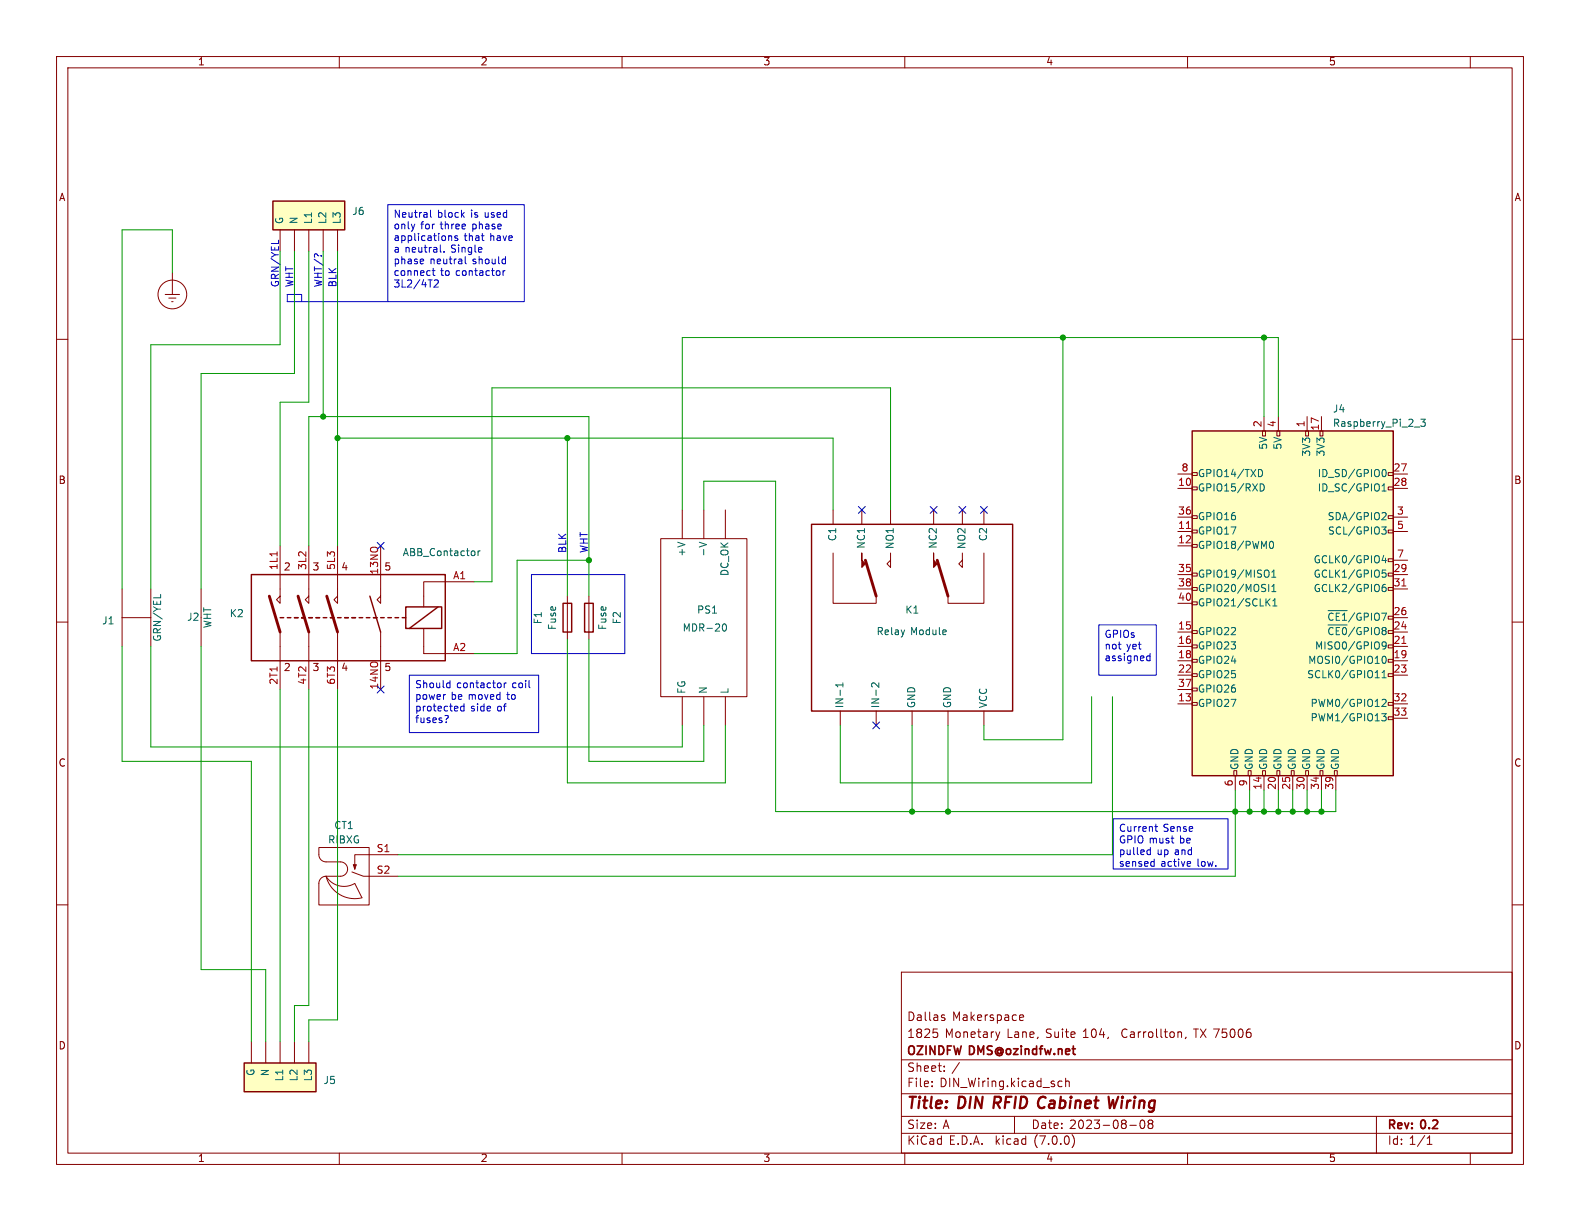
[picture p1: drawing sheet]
<svg xmlns="http://www.w3.org/2000/svg" width="279mm" height="216mm" viewBox="0 0 279 216" stroke-linecap="round" stroke-linejoin="round" font-family="sans-serif">
<g fill="none" stroke="#840000" stroke-width=".18">
<path d="M10 10h259.4v195.9h-259.4zM12 12h255.4v191.9h-255.4zM60 10v2M110 10v2M160 10v2M210 10v2M260 10v2M10 60h2M29.2 52.1h2.5M29.8 52.7h1.3M30.4 53.3h.2M30.5 48.3v3.8"/>
<path d="M49.5 40.6v3.9M52.1 40.6v3.9M54.6 40.6v3.9M57.1 40.6v3.9M59.7 40.6v3.9M267.4 60h2M223.3 76.2h.5v.9h-.5zM223.5 73.7v2.5M225.8 76.2h.5v.9h-.5zM226.1 73.7v2.5M230.9 76.2h.5v.9h-.5zM231.1 73.7v2.5"/>
<path d="M233.4 76.2h.5v.9h-.5zM233.7 73.7v2.5M49.5 96.5v10.2l-.6-.7 .6-.6M54.6 96.5v10.2l-.6-.7 .6-.6M59.7 96.5v10.2l-.6-.7 .6-.6M67.3 96.5v10.2l-.6-.7 .6-.6M116.8 95.3h15.3v27.9h-15.3zM120.6 90.2v5.1M124.5 90.2v5.1M128.3 90.2v5.1M147.3 97.8v8.9h7.6v-1.3M147.3 90.2v2.5"/>
<path d="M152.4 90.2v2.5M157.5 97.8v2.5l-.7-.6 .7-.6M157.5 90.2v2.5M165.1 90.2v2.5M170.2 97.8v2.5l-.7-.6 .7-.6M170.2 90.2v2.5M174 97.8v8.9h-6.4v-1.3M174 90.2v2.5M208.3 86.4h2.5M208.3 94h2.5M208.3 96.5h2.5M208.3 83.8h2.5"/>
<path d="M208.3 91.4h2.5M210.8 96.3h.9v.5h-.9zM210.8 93.7h.9v.5h-.9zM210.8 91.2h.9v.5h-.9zM210.8 86.1h.9v.5h-.9zM210.8 83.6h.9v.5h-.9zM245.5 98.8h.9v.5h-.9zM245.5 93.7h.9v.5h-.9zM245.5 91.2h.9v.5h-.9zM245.5 86.1h.9v.5h-.9zM245.5 83.6h.9v.5h-.9zM246.4 86.4h2.5"/>
<path d="M246.4 94h2.5M246.4 83.8h2.5M246.4 91.4h2.5M246.4 99.1h2.5M10 110h2M21.6 109.2h5.1M21.6 104.1v10.2M26.7 104.1v10.2M35.6 104.1v10.2M49.5 111.8v10.1M54.6 111.8v10.1M59.7 111.8v10.1"/>
<path d="M67.3 111.8v10.1M74.9 111.1v4.5h8.9M83.8 102.9h-8.9v4.4M100.3 105.4v7.6M104.1 105.4v7.6M208.3 111.8h2.5M208.3 114.3h2.5M208.3 116.8h2.5M208.3 119.4h2.5M208.3 101.6h2.5M208.3 104.1h2.5M208.3 106.7h2.5"/>
<path d="M210.8 119.1h.9v.5h-.9zM210.8 116.6h.9v.5h-.9zM210.8 114h.9v.6h-.9zM210.8 111.5h.9v.5h-.9zM210.8 106.4h.9v.5h-.9zM210.8 103.9h.9v.5h-.9zM210.8 101.3h.9v.6h-.9zM245.5 119.1h.9v.5h-.9zM245.5 116.6h.9v.5h-.9zM245.5 114h.9v.6h-.9zM245.5 103.9h.9v.5h-.9zM245.5 101.3h.9v.6h-.9z"/>
<path d="M246.4 109.2h2.5M246.4 111.8h2.5M246.4 114.3h2.5M246.4 116.8h2.5M246.4 119.4h2.5M246.4 101.6h2.5M246.4 104.1h2.5M267.4 110h2M120.6 123.2v5.1M124.5 123.2v5.1M128.3 123.2v5.1M148.6 125.7v2.6"/>
<path d="M154.9 125.7v2.6M161.3 125.7v2.6M167.6 125.7v2.6M174 125.7v2.6M208.3 124.5h2.5M208.3 121.9h2.5M210.8 124.2h.9v.5h-.9zM210.8 121.7h.9v.5h-.9zM218.2 136.3h.5v.9h-.5zM218.4 137.2v2.5M220.7 136.3h.5v.9h-.5zM221 137.2v2.5"/>
<path d="M223.3 136.3h.5v.9h-.5zM223.5 137.2v2.5M225.8 136.3h.5v.9h-.5zM226.1 137.2v2.5M228.3 136.3h.6v.9h-.6zM228.6 137.2v2.5M230.9 136.3h.5v.9h-.5zM231.1 137.2v2.5M233.4 136.3h.5v.9h-.5zM233.7 137.2v2.5M236 136.3h.5v.9h-.5zM236.2 137.2v2.5"/>
<path d="M245.5 126.7h.9v.6h-.9zM245.5 124.2h.9v.5h-.9zM246.4 124.5h2.5M246.4 127h2.5M10 160h2M56.4 149.9h8.9v10.1h-8.9v-3.8a1.27 1.27 0 0 1 1.3-1.3h2.5a1.27 1.27 0 0 0 1.3-1.2 1.27 1.27 0 0 0-1.3-1.3h-2.5a1.27 1.27 0 0 1-1.3-1.3zM57.7 154.9a3.7 3.7 0 0 0 5 1.3l1.3 2.6a5.2 5.2 0 0 1-6.3-3.9zM62.2 154.2l2.1 .7h6.1M62.5 152.9l.2 .3 .3-.3M62.5 152.9h.5l-.3 .8zM70.4 151.1h-7.7v2.6M267.4 160h2"/>
<path d="M159.4 171.9h108v32h-108zM166.7 180h.3l.1 .2-.2 .3h-.3M166.7 179.5h.3M180.4 179.5h.4l.2 .3-.7 .2M44.4 184.2v3.8M47 184.2v3.8M49.5 184.2v3.8M52.1 184.2v3.8M54.6 184.2v3.8M159.4 197.4h108M159.4 193.4h108M159.4 187.4h108"/>
<path d="M164.8 192v.2M164.8 191.2v.2M165 182h.8M165.7 182.6l.1 .2-.1 .6M167 189.3v.2M167 188.5v.2M176.8 182.5l-.4 1M179.4 197.4v3M180.4 180.4h.5M187.2 192.1h.6M187.2 191.2h.6M188.4 191.3l.3-.1h.3l.1 1"/>
<path d="M188.4 190.7v1.5M199.8 199h1.1M201.7 198.2a.81 .81 0 0 0 .4 1.4l.2-.2 .1-.4-.1-.8M203.1 198.2l-.1 .2 .3 .3M203.3 198.7l-.3 .3 .1 .4 .2 .2h.3l.3-.3-.1-.5-.2-.1M203.3 198.7h.3M203.8 198.2l.1 .2-.3 .3M208.7 182.5l.2 .2v.8M209.7 183.4l-.1 .3M243.4 197.4v6.5M60 203.9v2M110 203.9v2"/>
<path d="M159.4 200.4h108M160 203.9v2M189.6 200.7a1.74 1.74 0 0 1 0 2.2M210 203.9v2M252.4 202.4h.8M252.4 201.3l.4-.4v1.5M260 203.9v2"/>
<circle cx="30.5" cy="52.1" r="2.54"/>
</g>
<path d="M197.7 193.9l-.7 2-.2-1.4-.5 1.4" fill="none" stroke="#840000" stroke-width=".4"/>
<g fill="none" stroke="#840000" stroke-width=".25">
<path d="M48.3 35.6h12.7v5h-12.7zM210.8 76.2h35.6v61h-35.6zM143.5 92.7h35.6v33h-35.6zM44.4 101.6h34.3v15.2h-34.3zM49.5 109.2h.7M50.8 109.2h.6M52.1 109.2h.6M53.3 109.2h.7M54.6 109.2h.6M55.9 109.2h.6M57.1 109.2h.7M58.4 109.2h.7"/>
<path d="M59.7 109.2h.6M61 109.2h.6M62.2 109.2h.7M63.5 109.2h.6M64.8 109.2h.6M65.4 105.4l1.9 6.4M66 109.2h.7M67.3 109.2h.6M68.6 109.2h.6M69.8 109.2h.7M71.1 109.2h.7M71.8 107.3h6.3v3.8h-6.3z"/>
<path d="M77.5 107.3l-5.1 3.8M99.6 106.7h1.5v5.1h-1.5zM103.4 106.7h1.5v5.1h-1.5zM43.2 188h12.7v5h-12.7z"/>
</g>
<path d="M153 99.1l1.9 6.3M165.7 99.1l1.9 6.3M47.6 105.4l1.9 6.4M52.7 105.4l1.9 6.4M57.8 105.4l1.9 6.4" fill="none" stroke="#840000" stroke-width=".51"/>
<path d="M49 97.6v.7M209.8 93.4h.7M247.9 113.8h.7M247.9 103.6h.7" fill="none" stroke="#a90000" stroke-width=".18"/>
<g fill="none" stroke="#006464" stroke-width=".18">
<path d="M250.1 75.5h1M251.2 74.1h.8l-.4 .5 .4 .1v.6l-.2 .1-.6-.1M83.9 97.5v.6M84.5 97.4v.9M84.9 97.4l-.4 .3M123.7 95.9l1.2 .4M222.5 83a.64 .64 0 0 1 .8 .7 .64 .64 0 0 1-.8 .6M222.8 85.6a.64 .64 0 0 1 .8 .6 .64 .64 0 0 1-.8 .6M224.5 96l.3-.3a.68 .68 0 0 1 .4 .7 .68 .68 0 0 1-.4 .6l-.3-.3M244.3 93.2h.8l-.4 .5 .4 .1v.4l-.2 .2h-.4M244.4 86.8h.7M244.4 85.9l.4-.3v1.2"/>
<path d="M244.5 83.1l.2-.1a.68 .68 0 0 1 .4 .7 .68 .68 0 0 1-.4 .6l-.2-.1M244.6 90.6l.4 .1 .1 .3-.8 .9h.8M244.7 98.2l-.3 .9h.8M245 98.7v.8M28.4 105.1v.6M127.7 110.8l.2-.4 .1-.1a.68 .68 0 0 1 .5 .7 .68 .68 0 0 1-.5 .6l-.1-.1-.2-.4M224.1 106.4l.5 .7M224.6 105.9l-.7 .7M224.9 102.1h.7M224.9 104.6h.7M224.9 101.2l.4-.4v1.3M224.9 103.7l.4-.4v1.3"/>
<path d="M225.1 107.1h.7M225.1 106.2l.3-.3v1.2M234.8 110.5h3.4M234.8 108h3.4M235.7 108.5l-.2-.1-.3 .1-.2 .5M236.3 111v1.2M236.9 108.4h-.6v1.3M237.4 108.8l.3-.4v1.3M239.6 110.9l-1.1 1.6M239.6 108.4l-1.1 1.6M240.6 108.5h-.4l-.3 .5M241.3 111v1.2"/>
<path d="M242 108.8l-.1-.3-.6-.1v1.3M242.5 108.4v1.3M242.5 111v1.2M243.1 108.8a.42 .42 0 0 1 .4-.4 .42 .42 0 0 1 .4 .4M243.2 119.8h.7M244.3 108.4h.9l-.6 1.3M244.4 104.1l.2-.3h.3l.2 .3v.3l-.2 .2h-.3l-.2-.2M244.4 114l.2 .3h.3l.2-.3M244.4 119.8h.7M244.4 118.9l.4-.3v1.2M244.6 116.1l.1-.1a.68 .68 0 0 1 .4 .7 .68 .68 0 0 1-.4 .6 .84 .84 0 0 1-.1-1.2zM245 103.3l-.4 .1-.2 .5"/>
<path d="M245.1 100.8h-.6l-.1 .6 .2-.1h.4l.1 .2v.4l-.2 .2-.5-.2M245.1 113.7a.84 .84 0 0 1-.3 1.1h-.3M149.1 120.7v.8M149.1 121.1h-1.3l.3 .4M155.4 120.7v.8l-.9-.8-.4 .3 .1 .4M244.3 126.2h.8l-.4 .5 .4 .1v.5l-.2 .2-.6-.2M244.4 123.8l.5-.1 .2 .3-.8 .9h.8"/>
</g>
<g fill="#840000" stroke="#840000" stroke-width=".18">
<path d="M152.4 97.8v1.3l.6 .6-.6 .6z"/>
<path d="M165.1 97.8v1.3l.6 .6-.6 .6z"/>
</g>
<g fill="#ffffc2" stroke="#ffffc2" stroke-width=".18">
<path d="M43.2 188h12.7v5h-12.7z"/>
<path d="M48.3 35.6h12.7v5h-12.7z"/>
<path d="M210.8 76.2h35.6v61h-35.6z"/>
</g>
<g fill="none" stroke="#0000c2" stroke-width=".18">
<path d="M68.6 36.2h24.1v17.1h-24.1zM76.1 37.2v1l.2 .2M53.3 53.3v-1.2h-2.5v1.2h17.8M76.4 47.9h.5M76.6 47.4v1.1l.3 .2M77.4 49.6l-.4-.1-.2 .1M77.5 49.7v.3l-.8 .8h.8M77.9 44.5l.1 .1M78.5 44.5v.1M79.4 41.7h.4l.1 .8M80.9 41.7h-.3l-.2 .2 .1 .2 .4 .1v.3h-.5M82.3 45.4v1.1l.2 .2"/>
<path d="M89 47.9v.8M89.3 45.8l.1 .1M89.3 47.9l-.3 .2M89.4 45.4v1.3M89.4 46.6l-.1 .1M72.4 119.4h22.8v10.1h-22.8zM94 101.6h16.5v14h-16.5zM194.3 110.5h10.2v8.9h-10.2zM202.9 116.8h.5M202.9 116h.5M203.4 115.6v1.2M79.2 120.8h.4"/>
<path d="M79.6 120.3v1.3M79.6 121.5l-.4 .1M82.1 124.5v1.2M82.1 124.9h-.4l-.3 .2 .2 .6h.5M89.2 120.8v.8M89.5 120.8l-.3 .2M196.8 144.8h20.4v8.9h-20.4zM203.1 150.3h.3M203.4 149.9v1.2M203.4 151.1h-.3M204 152.3l.1 .1M204.1 151.9v1.3"/>
<path d="M204.1 153.1l-.1 .1M204.2 146.2h.5M204.4 145.7v1.1l.3 .2M210.5 153.1l-.1 .1M210.5 152.5v.1l-.6 .2"/>
</g>
<g fill="none" stroke="#009600" stroke-width=".18">
<path d="M30.5 48.3v-7.7h-8.9v63.5M49.5 44.5v16.5h-22.8v43.1M52.1 44.5v21.5h-16.5v38.1M54.6 44.5v26.6h-5.1v25.4M57.1 44.5v29.2M59.7 44.5v52M188 59.7v71.1h-14v-2.5M223.5 59.7v14M59.7 77.5h87.6v12.7M100.3 77.5v27.9M226.1 73.7v-14h-105.5v30.5M54.6 96.5v-22.8h49.5v31.7"/>
<path d="M104.1 99.1h-12.7v16.5h-7.6M124.5 90.2v-5.1h12.7v58.4h99v-3.8M157.5 90.2v-21.6h-70.5v34.3h-3.2M21.6 114.3v20.3h22.8v49.6M26.7 114.3v17.8h93.9v-3.8M35.6 114.3v57.2h11.4v12.7M100.3 113v25.4h28v-10.1M104.1 113v21.6h20.4v-6.3M49.5 121.9v62.3M54.6 121.9v55.9h-2.5v6.4M59.7 121.9v58.4h-5.1v3.9M161.3 128.3v15.2"/>
<path d="M167.6 128.3v15.2M193 123.2v15.2h-44.4v-10.1M196.7 123.2v27.9h-126.3M218.4 139.7v15.2h-148M221 139.7v3.8M223.5 139.7v3.8M226.1 139.7v3.8M228.6 139.7v3.8M231.1 139.7v3.8M233.7 139.7v3.8"/>
</g>
<g fill="none" stroke="#000084" stroke-width=".18">
<path d="M66.7 95.9l1.2 1.2M67.9 95.9l-1.2 1.2M151.8 89.6l1.2 1.2M153 89.6l-1.2 1.2M164.5 89.6l1.2 1.2M165.7 89.6l-1.2 1.2M169.6 89.6l1.2 1.2M170.8 89.6l-1.2 1.2M173.4 89.6l1.2 1.2M174.6 89.6l-1.2 1.2M66.7 121.3l1.2 1.2M67.9 121.3l-1.2 1.2"/>
<path d="M154.3 127.7l1.2 1.2M155.5 127.7l-1.2 1.2"/>
</g>
<g fill="#009600" stroke="#009600" stroke-width=".18">
<circle cx="188" cy="59.7" r=".46"/>
<circle cx="161.3" cy="143.5" r=".46"/>
<circle cx="167.6" cy="143.5" r=".46"/>
<circle cx="104.1" cy="99.1" r=".46"/>
<circle cx="100.3" cy="77.5" r=".46"/>
<circle cx="59.7" cy="77.5" r=".46"/>
<circle cx="57.1" cy="73.7" r=".46"/>
<circle cx="223.5" cy="59.7" r=".46"/>
<circle cx="231.1" cy="143.5" r=".46"/>
<circle cx="218.4" cy="143.5" r=".46"/>
<circle cx="221" cy="143.5" r=".46"/>
<circle cx="233.7" cy="143.5" r=".46"/>
<circle cx="223.5" cy="143.5" r=".46"/>
<circle cx="228.6" cy="143.5" r=".46"/>
<circle cx="226.1" cy="143.5" r=".46"/>
</g>
<g font-size="2.8" fill="#840000">
<text x="160.4" y="196.7">Title:</text>
<text x="169.5" y="196.7">DIN RFID Cabinet</text>
<text x="197.9" y="196.7">Wiring</text>
</g>
<g font-size="2.1" fill="#840000">
<text x="160.4" y="183.8">1825</text>
<text x="160.4" y="180.8">Dallas</text>
<text x="167.1" y="183.8">Monetary</text>
<text x="168.4" y="180.8">Makerspace</text>
<text x="178.1" y="183.8">Lane,</text>
<text x="185" y="183.8">Suite</text>
<text x="191.6" y="183.8">104,</text>
<text x="198.6" y="183.8">Carrollton,</text>
<text x="211.5" y="183.8">TX 75006</text>
<text x="160.4" y="189.8">Sheet:</text>
<text x="160.4" y="187">OZINDFW DMS@ozindfw.net</text>
<text x="168.3" y="189.8">/</text>
<text x="160.4" y="192.5">File:</text>
<text x="166.2" y="192.5">DIN_Wiring.kicad_sch</text>
<text x="160.4" y="202.7">KiCad</text>
<text x="160.4" y="199.9">Size:</text>
<text x="166.7" y="199.9">A</text>
<text x="167.8" y="202.7">E.D.A.</text>
<text x="176.1" y="202.7">kicad</text>
<text x="182.4" y="199.9">Date:</text>
<text x="183" y="202.7">(7.0.0)</text>
<text x="189.1" y="199.9">2023-08-08</text>
<text x="245.4" y="200.1">Rev:</text>
<text x="245.4" y="202.7">Id: 1/1</text>
<text x="251.4" y="200.1">0.2</text>
</g>
<g font-size="1.8" fill="#840000">
<text x="35" y="11.8">1</text>
<text x="85" y="11.8">2</text>
<text x="135" y="11.8">3</text>
<text x="185" y="11.8">4</text>
<text x="235" y="11.8">5</text>
<text x="10.4" y="35.8">A</text>
<text x="267.8" y="35.8">A</text>
<text x="10.3" y="85.8">B</text>
<text x="267.7" y="85.8">B</text>
<text x="50.1" y="101.2">2</text>
<text x="55.2" y="101.2">3</text>
<text x="60.3" y="101.2">4</text>
<text x="67.9" y="101.2">5</text>
<text x="50.1" y="118.9">2</text>
<text x="55.2" y="118.9">3</text>
<text x="60.3" y="118.9">4</text>
<text x="67.9" y="118.9">5</text>
<text x="10.3" y="135.8">C</text>
<text x="267.7" y="135.8">C</text>
<text x="10.3" y="185.8">D</text>
<text x="267.7" y="185.8">D</text>
<text x="35" y="205.7">1</text>
<text x="85" y="205.7">2</text>
<text x="135" y="205.7">3</text>
<text x="185" y="205.7">4</text>
<text x="235" y="205.7">5</text>
</g>
<g font-size="1.8" fill="#006464">
<text x="50.4" y="39.6" transform="rotate(-90 50.4 39.6)">G</text>
<text x="52.9" y="39.6" transform="rotate(-90 52.9 39.6)">N</text>
<text x="55.4" y="39.6" transform="rotate(-90 55.4 39.6)">L1</text>
<text x="58" y="39.6" transform="rotate(-90 58 39.6)">L2</text>
<text x="60.5" y="39.6" transform="rotate(-90 60.5 39.6)">L3</text>
<text x="62.2" y="38.3">J6</text>
<text x="235.6" y="73.2">J4</text>
<text x="235.6" y="75.8">Raspberry_Pi_2_3</text>
<text x="224.3" y="79.6" transform="rotate(-90 224.3 79.6)">5V</text>
<text x="226.9" y="79.6" transform="rotate(-90 226.9 79.6)">5V</text>
<text x="232" y="80.9" transform="rotate(-90 232 80.9)">3V3</text>
<text x="234.5" y="80.9" transform="rotate(-90 234.5 80.9)">3V3</text>
<text x="211.8" y="87.2">GPIO15/RXD</text>
<text x="211.8" y="84.6">GPIO14/TXD</text>
<text x="232.9" y="84.6">ID_SD/GPIO0</text>
<text x="232.9" y="87.2">ID_SC/GPIO1</text>
<text x="148.1" y="95.8" transform="rotate(-90 148.1 95.8)">C1</text>
<text x="174.8" y="95.8" transform="rotate(-90 174.8 95.8)">C2</text>
<text x="211.8" y="94.8">GPIO17</text>
<text x="211.8" y="92.3">GPIO16</text>
<text x="234.7" y="92.3">SDA/GPIO2</text>
<text x="234.7" y="94.8">SCL/GPIO3</text>
<text x="71.2" y="98.6">ABB_Contactor</text>
<text x="121.5" y="98.5" transform="rotate(-90 121.5 98.5)">+V</text>
<text x="125.3" y="98.5" transform="rotate(-90 125.3 98.5)">-V</text>
<text x="129.1" y="102" transform="rotate(-90 129.1 102)">DC_OK</text>
<text x="153.2" y="97.2" transform="rotate(-90 153.2 97.2)">NC1</text>
<text x="158.3" y="97.2" transform="rotate(-90 158.3 97.2)">NO1</text>
<text x="165.9" y="97.2" transform="rotate(-90 165.9 97.2)">NC2</text>
<text x="171" y="97.2" transform="rotate(-90 171 97.2)">NO2</text>
<text x="211.8" y="97.3">GPIO18/PWM0</text>
<text x="232.2" y="99.9">GCLK0/GPIO4</text>
<text x="211.8" y="102.4">GPIO19/MISO1</text>
<text x="211.8" y="105">GPIO20/MOSI1</text>
<text x="211.8" y="107.5">GPIO21/SCLK1</text>
<text x="232.2" y="102.4">GCLK1/GPIO5</text>
<text x="232.2" y="105">GCLK2/GPIO6</text>
<text x="18" y="110.7">J1</text>
<text x="28.8" y="113.5" transform="rotate(-90 28.8 113.5)">GRN/YEL</text>
<text x="33" y="110">J2</text>
<text x="37.7" y="111.2" transform="rotate(-90 37.7 111.2)">WHT</text>
<text x="40.6" y="109.4">K2</text>
<text x="96.1" y="110.4" transform="rotate(-90 96.1 110.4)">F1</text>
<text x="98.6" y="111.5" transform="rotate(-90 98.6 111.5)">Fuse</text>
<text x="107.5" y="111.5" transform="rotate(-90 107.5 111.5)">Fuse</text>
<text x="110" y="110.4" transform="rotate(-90 110 110.4)">F2</text>
<text x="120.7" y="112">MDR-20</text>
<text x="123.2" y="108.8">PS1</text>
<text x="154.9" y="112.6">Relay</text>
<text x="160" y="108.8">K1</text>
<text x="161" y="112.6">Module</text>
<text x="211.8" y="112.6">GPIO22</text>
<text x="234.6" y="113.2">~{CE0}/GPIO8</text>
<text x="234.6" y="110.7">~{CE1}/GPIO7</text>
<text x="211.8" y="115.1">GPIO23</text>
<text x="211.8" y="117.7">GPIO24</text>
<text x="231.2" y="117.7">MOSI0/GPIO10</text>
<text x="232.4" y="115.1">MISO0/GPIO9</text>
<text x="121.5" y="122.7" transform="rotate(-90 121.5 122.7)">FG</text>
<text x="125.3" y="122.7" transform="rotate(-90 125.3 122.7)">N</text>
<text x="129.1" y="122.7" transform="rotate(-90 129.1 122.7)">L</text>
<text x="149.4" y="125.2" transform="rotate(-90 149.4 125.2)">IN-1</text>
<text x="155.8" y="125.2" transform="rotate(-90 155.8 125.2)">IN-2</text>
<text x="162.1" y="125.2" transform="rotate(-90 162.1 125.2)">GND</text>
<text x="168.5" y="125.2" transform="rotate(-90 168.5 125.2)">GND</text>
<text x="174.8" y="125.2" transform="rotate(-90 174.8 125.2)">VCC</text>
<text x="211.8" y="125.3">GPIO27</text>
<text x="211.8" y="120.2">GPIO25</text>
<text x="211.8" y="122.7">GPIO26</text>
<text x="231" y="120.2">SCLK0/GPIO11</text>
<text x="231.6" y="125.3">PWM0/GPIO12</text>
<text x="231.6" y="127.8">PWM1/GPIO13</text>
<text x="219.3" y="136.1" transform="rotate(-90 219.3 136.1)">GND</text>
<text x="221.8" y="136.1" transform="rotate(-90 221.8 136.1)">GND</text>
<text x="224.3" y="136.1" transform="rotate(-90 224.3 136.1)">GND</text>
<text x="226.9" y="136.1" transform="rotate(-90 226.9 136.1)">GND</text>
<text x="229.4" y="136.1" transform="rotate(-90 229.4 136.1)">GND</text>
<text x="232" y="136.1" transform="rotate(-90 232 136.1)">GND</text>
<text x="234.5" y="136.1" transform="rotate(-90 234.5 136.1)">GND</text>
<text x="237" y="136.1" transform="rotate(-90 237 136.1)">GND</text>
<text x="58" y="149.4">RIBXG</text>
<text x="59" y="146.9">CT1</text>
<text x="45.3" y="190.4" transform="rotate(-90 45.3 190.4)">G</text>
<text x="47.8" y="190.4" transform="rotate(-90 47.8 190.4)">N</text>
<text x="50.4" y="191.3" transform="rotate(-90 50.4 191.3)">L1</text>
<text x="52.9" y="191.3" transform="rotate(-90 52.9 191.3)">L2</text>
<text x="55.4" y="191.3" transform="rotate(-90 55.4 191.3)">L3</text>
<text x="57.2" y="192">J5</text>
</g>
<g font-size="1.8" fill="#0000c2">
<text x="69.6" y="38.9">Neutral</text>
<text x="69.6" y="40.9">only</text>
<text x="74.4" y="40.9">for</text>
<text x="77.4" y="38.9">block</text>
<text x="78" y="40.9">three</text>
<text x="83.3" y="38.9">is</text>
<text x="83.7" y="40.9">phase</text>
<text x="85.9" y="38.9">used</text>
<text x="69.6" y="43">applications</text>
<text x="69.6" y="45">a neutral.</text>
<text x="69.6" y="47.1">phase</text>
<text x="76" y="47.1">neutral</text>
<text x="79.8" y="45">Single</text>
<text x="82.1" y="43">that</text>
<text x="83.7" y="47.1">should</text>
<text x="86.7" y="43">have</text>
<text x="49.5" y="50.8" transform="rotate(-90 49.5 50.8)">GRN/YEL</text>
<text x="52.1" y="50.8" transform="rotate(-90 52.1 50.8)">WHT</text>
<text x="57.1" y="50.8" transform="rotate(-90 57.1 50.8)">WHT/?</text>
<text x="59.7" y="50.8" transform="rotate(-90 59.7 50.8)">BLK</text>
<text x="69.6" y="49.1">connect</text>
<text x="69.6" y="51.2">3L2/4T2</text>
<text x="77.9" y="49.1">to</text>
<text x="80.7" y="49.1">contactor</text>
<text x="100.3" y="97.8" transform="rotate(-90 100.3 97.8)">BLK</text>
<text x="104.1" y="97.8" transform="rotate(-90 104.1 97.8)">WHT</text>
<text x="195.3" y="113.2">GPIOs</text>
<text x="195.3" y="115.2">not</text>
<text x="195.3" y="117.3">assigned</text>
<text x="199.2" y="115.2">yet</text>
<text x="73.4" y="122">Should</text>
<text x="73.4" y="124.1">power</text>
<text x="79.8" y="124.1">be moved</text>
<text x="80.8" y="122">contactor</text>
<text x="89.9" y="124.1">to</text>
<text x="90.7" y="122">coil</text>
<text x="73.4" y="126.2">protected</text>
<text x="73.4" y="128.2">fuses?</text>
<text x="83.2" y="126.2">side</text>
<text x="88" y="126.2">of</text>
<text x="197.9" y="147.4">Current</text>
<text x="197.9" y="149.5">GPIO must</text>
<text x="205.7" y="147.4">Sense</text>
<text x="208.7" y="149.5">be</text>
<text x="197.9" y="151.6">pulled</text>
<text x="197.9" y="153.6">sensed</text>
<text x="204.6" y="151.6">up and</text>
<text x="205.3" y="153.6">active</text>
<text x="211.8" y="153.6">low.</text>
</g>
<g font-size="1.8" fill="#a90000">
<text x="223.3" y="75.6" transform="rotate(-90 223.3 75.6)">2</text>
<text x="225.8" y="75.6" transform="rotate(-90 225.8 75.6)">4</text>
<text x="230.9" y="75.6" transform="rotate(-90 230.9 75.6)">1</text>
<text x="233.4" y="76.2" transform="rotate(-90 233.4 76.2)">17</text>
<text x="208.9" y="83.6">8</text>
<text x="246.4" y="83.6">27</text>
<text x="208.3" y="86.1">10</text>
<text x="246.4" y="86.1">28</text>
<text x="208.3" y="93.7">11</text>
<text x="208.3" y="91.2">36</text>
<text x="247" y="91.2">3</text>
<text x="247" y="93.7">5</text>
<text x="49.3" y="100.8" transform="rotate(-90 49.3 100.8)">1L1</text>
<text x="54.4" y="100.8" transform="rotate(-90 54.4 100.8)">3L2</text>
<text x="59.4" y="100.8" transform="rotate(-90 59.4 100.8)">5L3</text>
<text x="67.1" y="101.7" transform="rotate(-90 67.1 101.7)">13NO</text>
<text x="208.3" y="96.3">12</text>
<text x="208.3" y="101.3">35</text>
<text x="246.4" y="101.3">29</text>
<text x="247" y="98.8">7</text>
<text x="80.1" y="102.6">A1</text>
<text x="208.3" y="103.9">38</text>
<text x="208.3" y="106.4">40</text>
<text x="246.4" y="103.9">31</text>
<text x="208.3" y="111.5">15</text>
<text x="246.4" y="111.5">24</text>
<text x="246.4" y="109">26</text>
<text x="80.1" y="115.3">A2</text>
<text x="208.3" y="114">16</text>
<text x="208.3" y="116.6">18</text>
<text x="208.3" y="119.1">22</text>
<text x="246.4" y="116.6">19</text>
<text x="246.4" y="114">21</text>
<text x="246.4" y="119.1">23</text>
<text x="49.3" y="121.1" transform="rotate(-90 49.3 121.1)">2T1</text>
<text x="54.4" y="121.1" transform="rotate(-90 54.4 121.1)">4T2</text>
<text x="59.4" y="121.1" transform="rotate(-90 59.4 121.1)">6T3</text>
<text x="67.1" y="122" transform="rotate(-90 67.1 122)">14NO</text>
<text x="208.3" y="124.2">13</text>
<text x="208.3" y="121.7">37</text>
<text x="246.4" y="124.2">32</text>
<text x="246.4" y="126.7">33</text>
<text x="218.2" y="139.1" transform="rotate(-90 218.2 139.1)">6</text>
<text x="220.7" y="139.1" transform="rotate(-90 220.7 139.1)">9</text>
<text x="223.3" y="139.7" transform="rotate(-90 223.3 139.7)">14</text>
<text x="225.8" y="139.7" transform="rotate(-90 225.8 139.7)">20</text>
<text x="228.3" y="139.7" transform="rotate(-90 228.3 139.7)">25</text>
<text x="230.9" y="139.7" transform="rotate(-90 230.9 139.7)">30</text>
<text x="233.4" y="139.7" transform="rotate(-90 233.4 139.7)">34</text>
<text x="236" y="139.7" transform="rotate(-90 236 139.7)">39</text>
<text x="66.5" y="150.9">S1</text>
<text x="66.5" y="154.7">S2</text>
</g>
</svg>
